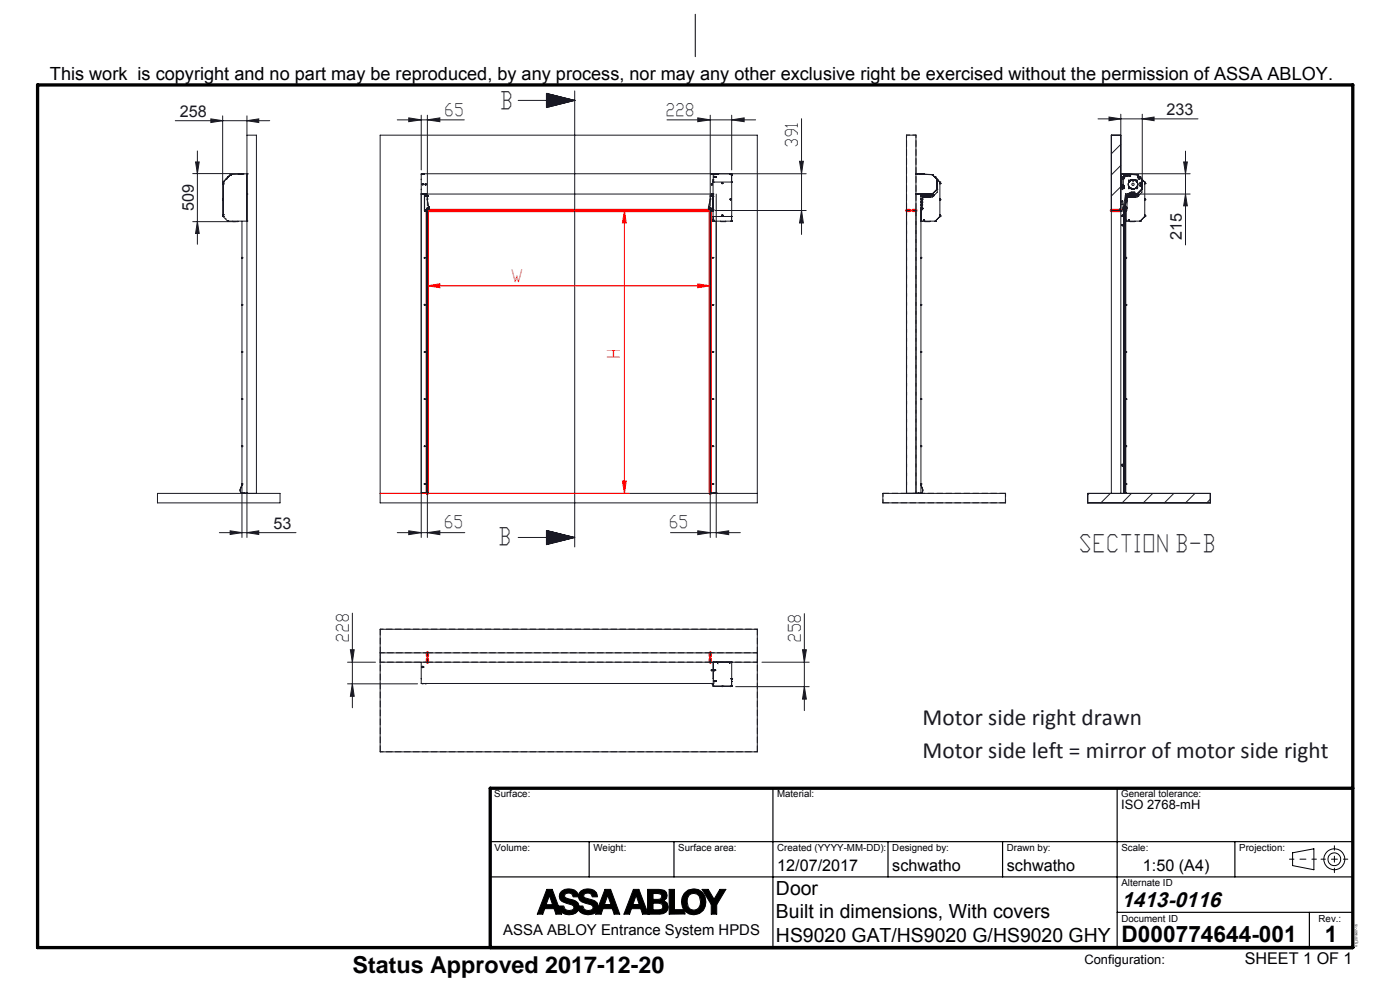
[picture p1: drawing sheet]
<svg xmlns="http://www.w3.org/2000/svg" width="297mm" height="210mm" viewBox="0 0 297 210" stroke-linecap="round" stroke-linejoin="round" font-family="sans-serif">
<g fill="none" stroke="#000" stroke-width=".21">
<path d="M147.5 3v9M116 188.7h1.2l1.3 3.5h1.1a1.22 1.22 0 0 0 2.1 .6l.1-.3-.2-.4-2.4-.9a1.54 1.54 0 0 1-.3-1.9 1.54 1.54 0 0 1 1.7-.7 1.77 1.77 0 0 1 2.1 1.5 1.89 1.89 0 0 1 2.7-1.5l.6 .2 .5 .6 .3 .8h-1.1l-.3-.6a1 1 0 0 0-1.6 .4l.1 .3 .2 .2a4.9 4.9 0 0 1 2.6 1l.2 .9 1.4-3.7h1.2l2 5.2h-1.2l-.4-1.2h-2l-.4 1.2h-1.1l.1-.5a2.68 2.68 0 0 1-3.8-.3 2.58 2.58 0 0 1-3.7 .3l.1 .5h-1.2l-.4-1.2h-1.9l-.5 1.2h-1.1zM116.6 190h.1M116.6 190l.6 1.9h-1.3zM119.8 189.8a1.17 1.17 0 0 1 1.5-.2l.3 .6h1.1l.2 .6 .4 .5 2 .6 .4 .2 .1 .4-.1 .3a1.28 1.28 0 0 1-2.1-.6h-.7a1.79 1.79 0 0 0-1.6-1.4l-1.5-.5zM128.9 190l.7 1.9h-1.4zM128.9 190h.1M134.4 188.7h1.1l1.9 4.8v-4.8h2.4l1.1 .2 .5 .4 .1 .7-.1 .6-.6 .5 .7 .4 .3 .9a1.61 1.61 0 0 1-1.9 1.5h-3.6l-.4-1.2h-2l-.3 1.2h-1.2zM134.9 190l.7 1.9h-1.3zM137.5 193.9h.1M138.5 189.5l1.7 .2 .2 .5-.2 .5-1.7 .1zM138.5 191.6h1.3l.6 .2 .2 .5-.1 .4-.7 .3h-1.3z"/>
<path d="M142 188.7h1.1v4.3h1.9a2.73 2.73 0 0 1 .3-3.6 2.73 2.73 0 0 1 3.6-.2 2.78 2.78 0 0 1 .5 3.4 2.78 2.78 0 0 1-3.2 1.3l-.9-.7v.7h-3.3zM146.2 189.9a1.43 1.43 0 0 1 2.2 .3 2.05 2.05 0 0 1-.6 2.7l-.6 .2-.7-.2a2.33 2.33 0 0 1-.3-3zM148.9 188.7h1.3l1.3 2 1.2-2h1.3l-2 3.2v2h-1.1v-2zM274.2 180.9l4.5-.9v4.5l-4.5-.9z"/>
<circle cx="283.1" cy="182.3" r="2.22"/>
<circle cx="283.1" cy="182.3" r="1.35"/>
</g>
<g fill="none" stroke="#191924" stroke-width=".21">
<path d="M115.9 19.8l6 1.5M115.9 19.8v3M115.9 19.8h.1M116 19.8l-.1 .1M116.1 19.9l-.2 .1M116.1 19.9l-.2 .2M116.2 19.9l-.3 .3M116.3 19.9l-.4 .4M116.4 19.9l-.5 .6M116.5 20l-.6 .5M116.6 20l-.7 .6M116.7 20l-.8 .7"/>
<path d="M116.7 20l-.8 .8M121.9 19.3v96.7M37.2 25.6h20M40.9 36.8h10.6M41.5 34.4h.8l-.4 2.4zM41.9 32v19.8M44.7 25.2l2.5 .4-2.5 .4zM47.2 38.9h.1M47.2 24.6l.1 14.4M47.3 38.7l-.1 .1M47.3 38.6h.1M47.3 38.6v7.3"/>
<path d="M47.3 38.6v7.4l1 .9M47.3 39h.1M47.4 39h.1M47.5 38.9h.1M47.9 38h.1M48.3 38h.1M48.3 37.6h.1M48.5 37.4l-.2 .2M48.5 37.5l-.2 .1M48.9 37.1h.1M48.9 37.1l-1.6 1.5M48.9 37l-.4 .4"/>
<path d="M48.9 37l-1.6 1.6M48.9 37v.1M48.9 37h.1M50.6 36.9h.2M50.8 36.9h.1M50.8 36.9l-.2 .1M51.3 36.9h.2M51.3 36.9h.1M51.5 36.8l-.2 .1M51.5 36.8v.1M51.5 36.9h.1M52.3 36.9h.1"/>
<path d="M52.4 25.6l2.5-.4v.8zM52.4 24.6v89.4M52.4 36.9h.1M52.4 28.7h2v76M52.4 36.9h-.1M52.4 36.9l-3.5 .1M80.6 28.7h80.1v78h-80.1zM89.4 37h.1M89.5 36.9h.1M89.5 36.9h.3M89.6 36.8l-.1 .1M89.6 36.9h.1"/>
<path d="M89.6 36.8h.1M89.6 36.8v.1M89.6 39.1h.1M89.7 36.9h.1M89.7 36.8h.1M89.7 36.8v.1M89.7 39.1h-.1M89.8 36.9h-.2M89.8 36.9h.1M90.2 39.1h.1M90.2 39l.1 .2zM90.3 39.1h-.1"/>
<path d="M90.3 39.1h.1M109.9 21.3h12M116.8 20l-.9 .9M116.9 20l-1 1M116.9 20.1l-1 1M117 20.1l-1.1 1.1M117.1 20.1l-1.2 1.2M117.2 20.1l-1.3 1.2M117.2 20.1l-1.3 1.3M117.3 20.1l-1.4 1.4M117.4 20.2l-1.5 1.4M117.4 20.2l-1.5 1.5"/>
<path d="M117.5 20.2l-1.6 1.6M117.6 20.2l-1.7 1.7M117.7 20.2l-1.8 1.8M117.7 20.2l-1.8 1.9M117.8 20.3l-1.9 1.8M117.9 20.3l-2 2M118 20.3l-2.1 2.1M118.1 20.3l-2.2 2.2M118.1 20.3l-2.2 2.3M118.2 20.4l-2.3 2.3M118.3 20.4l-2.4 2.4M118.4 20.4l-2.4 2.4"/>
<path d="M118.4 20.4l-2.3 2.3M118.5 20.5l-2.3 2.2M118.6 20.5l-2.2 2.2M118.7 20.5l-2.2 2.2M118.7 20.5l-2.1 2.1M118.8 20.5l-2.1 2.1M118.9 20.6l-2.1 2M119 20.6l-2 1.9M119 20.6l-1.9 1.9M119.1 20.6l-1.9 1.9M119.2 20.6l-1.9 1.9M119.2 20.6l-1.8 1.8"/>
<path d="M119.3 20.7l-1.8 1.7M119.4 20.7l-1.7 1.7M119.5 20.7l-1.7 1.6M119.5 20.7l-1.6 1.6M119.6 20.7l-1.6 1.6M119.7 20.7l-1.6 1.6M119.8 20.8l-1.5 1.4M119.9 20.8l-1.4 1.3M119.9 20.8l-1.3 1.3M120 20.8l-1.3 1.3M120.1 20.8l-1.2 1.3M120.2 20.9l-1.2 1.1"/>
<path d="M120.2 20.9l-1.1 1.1M120.3 20.9l-1.1 1.1M120.4 20.9l-1.1 1M120.4 20.9l-.9 1M120.5 20.9l-.9 1M120.6 21l-.9 .9M120.7 21l-.9 .8M120.8 21l-.9 .8M120.8 21l-.7 .8M120.9 21.1l-.7 .6M121 21.1l-.7 .6M121 21.1l-.6 .6"/>
<path d="M121.1 21.1l-.6 .6M121.2 21.1l-.5 .5M121.3 21.2l-.4 .3M121.4 21.2l-.4 .3M121.5 21.2l-.4 .3M121.5 21.2l-.2 .3M121.6 21.2l-.2 .2M121.7 21.2l-.2 .2M121.7 21.3l-.1 .1M121.8 21.3h-.1M121.9 21.3h.1M121.9 21.3l-6 1.5"/>
<path d="M150.9 36.9h.1M150.9 36.9h.3M151 36.9h.1M151 39.1h.1M151.1 36.9h.1M151.1 39.1h.1M151.1 39.1h-.1M151.2 36.9h.1M151.3 38.2h.1M151.3 38.2v8.7M151.3 37h.1M151.3 38.6h.1"/>
<path d="M151.3 36.9v1.7M151.3 38.6h3.9M151.4 36.9h.1M151.4 37.5h.1M151.4 37.6h.3M151.4 36.9h.3M151.4 37.5l.1 .1M151.4 37.5v.1M151.5 36.9h.1M151.4 37.5h.3M151.5 37.5h.1M151.5 36.9h.2"/>
<path d="M151.5 37.6h.1M151.6 36.9h.1M151.6 37.5h.1M151.6 37.6h.1M151.6 37.5h-.1M151.6 37.4l.1 .1M151.6 37.5v.1M151.6 37.4l-.2 .2h.3M151.7 37.5h.1M151.7 37.6h.1M151.7 37.5v.1M151.7 36.9h.1"/>
<path d="M151.7 37.6h-.1M152.2 36.9h.1M152.3 36.9h.1M153.2 38.8v.1M153.2 38.9h.1M153.2 38.8h.1M153.3 38.8v.1M154.8 36.9h.1M155.1 37.1h.1M155.2 37h.1M155.2 37v.1M155.2 38.6v.1"/>
<path d="M155.2 37.1h.1M155.2 38.6h.1M155.2 37v1.7M155.2 36.9h-65.8v67.7M155.2 36.9h.1M155.2 36.9v10h-3.8M194.3 36.9l3.5 .2M194.3 36.9h.1M194.4 36.9h.1M195.2 36.9h.1M195.2 36.9h.2M195.4 36.9h-.2"/>
<path d="M195.4 36.9h.1M195.9 36.9h.1M195.9 36.9h.2M196.1 36.9v.1M197.8 37.1h.1M197.8 37.1l1 1M197.8 37l1.6 1.6M197.8 37h.1M198.2 37.4v.1M198.2 37.4l.2 .2M198.3 37.5h.1M198.4 37.5v.1"/>
<path d="M198.4 37.6h.1M198.4 37.5h.1M198.7 38.1h.1M198.8 38l-.1 .1M198.8 38.1h.1M198.8 38v2.1M198.8 39v.2M198.8 38.5h.1M198.8 38.1l.1 .1M198.8 38v.1M198.9 39.1l-.1 .1M199.4 38.6l-.6-.4v2.6l-1 1h-2"/>
<path d="M199.4 38.6h.1M199.4 38.6v7.4M199.4 38.7h.1M199.4 39h.1M199.4 38.7l.1 .2M199.5 38.9h-.1M199.5 38.9h.1M232.9 25.2h21.2M235.3 24.8l2.5 .4-2.5 .4zM237.8 28.7h-2v76M237.8 37.7h.7M237.8 37h.7"/>
<path d="M237.8 30.6l-2 2M237.8 35.1l-2 2M237.8 39.6l-2 2M237.8 24.2v80.5M237.8 37v.7M238 39.6l.1 .2M238 37.8h.3M238 37.7v1.7M238 37.8h.1M238.1 37.6h.1M238.1 37.6v.1M238.1 37.6h.2"/>
<path d="M238.1 37.9h.2M238.1 37.8h.1M238.1 37.9h.1M238.1 37.8l.1 .1M238.1 39.8h.1M238.1 39.7v.3v-.2M238.1 39.8l.2 .1M238.1 39.4h.1M238.1 39.5h.1M238.2 39.5h.1M238.1 39.4v.1M238.2 39.6h.1"/>
<path d="M238.2 37.6h.1M238.2 37.8v.1M238.2 37.8h.1M238.2 39.1l.2 .2M238.2 39.1h.1M238.2 37.9h.1M238.2 39.4v.1M238.2 39.2l.1 .1M238.3 37.6h.1M238.3 37.6v.1M238.3 39.3v.1M238.3 39.3l-.3 .1 .1 .4"/>
<path d="M238.3 37.8h.1M238.3 37.9h.1M238.3 39.4h.1M238.3 39.5h.1M238.3 37.7v1.8M238.3 39.7h.1M238.3 39.3h.1M238.3 39.5v.2M238.3 39.4v.1M238.3 39.7l-.2 .1M238.3 39.9h.1M238.3 39.8h.1"/>
<path d="M238.3 39.3l.1 .6M238.3 39.8l.1 .1M238.3 39.7v.1M238.4 39.5v.2M238.4 39.5l.1 .2h-.2M238.4 39.9h.1M238.4 39.9l-.1 .1M238.4 37v.6M238.5 37.7h.1M238.5 37h.1M238.5 37v.7M238.5 37.2h.1"/>
<path d="M238.5 37.5h.1M238.6 37.5h.1M238.6 37.4h.2M238.6 37.3h.2M238.6 37.2h.1M238.6 37.3h.1M238.6 37.4h.1M238.7 37.5h.1M238.7 37.2h.1M238.7 37.4h.1M238.7 37.2v.2M238.7 37.4v.1"/>
<path d="M238.8 37.4h.1M238.8 37.3h.1M238.8 37.3v.1M239 37l.1 .4h.7l.1-.4h-.3M239 37h.3M239.1 37.2h.1M239.1 37.2l.2 .1M239.1 37.1v.1M239.3 37h.1M239.3 37h.3M239.3 37.1h-.2M239.3 37.1h.1"/>
<path d="M239.3 36.9h.1M239.3 36.9l.3 .1M239.3 37v.1M239.3 37.1h.3M239.3 37.2v.1M239.3 37.1l.1 .1M239.3 37.1v.1M239.4 37.2h-.1M239.4 37.1h.1M239.5 38.2v.1zM239.5 37.1h.1M239.5 39.9v.1z"/>
<path d="M239.5 38.5h.1M239.5 36.9h-.1M239.5 37.2h.1M239.5 37.2l.1 .1M239.5 38.5v.1M239.5 38.5l.1-.1-.1 .2M239.6 37.1h.1M239.6 38.5h.1M239.6 37v.1M239.6 37.1v.1M239.6 37.3h.1M239.6 36.9h.1"/>
<path d="M239.6 37.2v.1M239.6 37.2h-.1M239.6 38.4l-.1 .1M239.6 37.1l.1 .1M239.6 39.8l.3 .2M239.7 39.9h.1M239.7 38.4l.4-.2a.29 .29 0 0 0 .3 .2 .29 .29 0 0 0 .3-.2 .97 .97 0 0 1 .5 1.4 .97 .97 0 0 1-1.4 .3 .97 .97 0 0 1-.1-1.5zM239.7 37.3h-.1M239.7 37.2v.1M239.7 39.9l.1 .1M239.8 39.9h.1M239.8 40h.1"/>
<path d="M240 37h.1M240.3 38.3l.2 .1zM240.3 38.3h.2M240.7 38.2h.1M240.9 38.2l.2 .2M240.9 38.3h.1M241 38.3h.1M241.1 38.4h.1M241.1 39.7h.1M241.2 39.7h.1M241.2 37.1h.1M241.2 37h.1"/>
<path d="M241.2 39.6l-.1 .2M241.2 37.1l-3.4-.2 .7 .1v.7h-.7M241.3 37h.1M241.3 37.1h.1M241.3 37l1.5 1.6M241.3 37.1l.9 1M241.3 37.1l.9 .9M241.3 37.6l.1 .1M241.4 37.5l-.1 .1M241.4 37.7h.1M241.4 37.5l.1 .1M241.4 37.5h.1"/>
<path d="M241.5 37.6h.1M241.5 37.6v.1M241.6 37.9l.1 .1M241.7 37.5h.2M241.7 37.8l-.1 .1M241.7 38h.1M241.7 37.8h.1M241.7 37.7v.1M241.7 37.7l.1 .1M241.8 37.8v.1M241.8 37.9h.1M241.8 37.9v.1"/>
<path d="M241.9 37.6h.1M241.9 37.5h.1M241.9 37.5v.1M241.9 39.3h.1zM241.9 38.9h.1zM242.1 39h.1M242.1 39.2h.1M242.1 39.1h.1M242.1 39v.2M242.1 39l-.1-.2-.1 .1 .2 .1M242.2 38v.1M242.2 38.7v.8"/>
<path d="M242.2 38.7l-.4 .1v.6l.4 .1M242.2 38.1v2M242.2 39.2h.1M242.2 38.1h.1M242.3 38.5h.1M242.3 38.1v2.7l-1.1 1-2-.1M242.3 39h.1M242.3 39.3h.1M242.3 38.1l.5 .5M242.3 38v.1M242.3 25.2l2.5-.4v.8zM242.3 24.2v15"/>
<path d="M242.4 38.2h-.1M242.8 38.6h.1M242.8 38.6v7.3M242.9 38.7h.1M242.9 39h.1M242.9 38.7v.3M242.9 38.7v.1M242.9 38.9h.1M251.1 34.4h.8l-.4 2.5zM251.5 32.1v19.9M252.5 36.9h-14.7l3.4 .1M41.9 47l.4 2.5h-.8z"/>
<path d="M47.2 45.8h.1M47.2 42.4h.1M47.3 45.6h-.1M47.3 42.2h-.1M47.3 42.1v.3M47.3 42.1h.1M47.3 45.9h.1M47.3 45.5h.1M47.4 45.5h.1M47.4 45.5l-.1 .4M47.5 45.7h.1M47.9 46.3h.1"/>
<path d="M48.3 46.9h4.1M48.3 46.8v.1M48.3 46.9h.1M49.4 46.9v.1M50.5 46.9l-9.6 .1M51.3 54.6v.1M51.3 54.7h.1M51.3 54.6h.1M51.3 46.9v67.1M52.3 46.9h.1M52.4 46.9h.1M52.4 41.2h.1"/>
<path d="M89.4 41.2h.1M89.4 41.2h61.9M89.5 41.2h.1M89.5 41.2h.2M89.8 41.2h.1M89.9 41.2h.1M90 41.2h.1M90 41.2l.1 3.6h.5M90.1 54.7h.1M90 54.6l.1 .1zM90 44.6v.1M90.1 41.7h.1"/>
<path d="M90.1 44.5h.1M90.1 44.7h.1M90.1 54.6h.1M90.1 54.6v.1M90.1 44.6h.1M90.1 44.7h.2M90.1 41.6v.1M90.1 41.5v.1M90.1 41.5h.1M90.1 41.5h.5M90.2 41.2h.2M90.2 41.2h.1"/>
<path d="M90.3 41.6h.2M90.3 41.6h.1M90.3 41.5v.1M90.3 44.7h.1M90.3 41.2h.1M90.3 41.5h.1M90.4 44.7h-.1M90.4 41.5h.1M90.4 41.2h.1M90.4 41.2h-.1M90.5 41.6h.1M90.5 41.5h.1"/>
<path d="M90.6 44.8h.1M90.6 41.6h.1M90.6 44.8v59.8M90.6 41.5v.8M90.6 41.5h.1M90.6 41.5v.1M90.6 44.5v60.1M90.6 42.3l.3 1.6M90.6 42.3h.1M90.6 44.2l.2 .1M90.6 42.2h.1M90.6 44.2h.1"/>
<path d="M90.6 42.2l.3 1.6M90.6 44.2l.1 .1M90.7 44.2h-.1M90.7 44.2h.1M90.7 44.3h.1M90.7 44.1l-.1 .1M90.7 44.2v.1M90.7 44.1h.1M90.7 44.2l.1 .1M90.7 44.1v.1M90.8 44.3h.1M90.8 44.1h.1"/>
<path d="M90.8 44.1h-.1v.2M90.8 44.1v.1M90.8 44.1l.1 .1M90.8 44.2v.1M90.8 44.2h.1M90.9 44.2h.1M90.9 44.3h-.1M90.9 44.2l-.1 .1M90.9 43.8v.5M90.9 44.3l-.1 .2h-.4l-.1 .3M90.9 43.9h.1M90.9 43.8h.1"/>
<path d="M90.9 44l.1 .3M90.9 44.1v.2M90.9 44h.1M150.3 44.2h.1M150.4 44h.1M150.4 43.8v.5M150.4 44h-.1M150.4 43.9h.1M150.4 43.8h.1M150.4 44v.4M150.4 44.1v.2M150.4 44l-.1 .2"/>
<path d="M150.4 44.3l.1 .2h.4M150.4 44.2h.1M150.4 44.3h.1M150.4 44.2l.1 .1M150.4 44.2v.1M150.5 44.3h.1M150.5 44.2h.1M150.5 44.2h-.1M150.5 44.1l-.1 .1M150.5 44.2h.1zM150.5 44.1h.1M150.6 44.2h.1"/>
<path d="M150.6 44.2l-.1 .1M150.6 44.1v.1M150.6 44.1h.1M150.6 44.3h.1M150.6 44.1l.1 .2h-.2M150.6 44.1l-.1 .1M150.6 44.1v.2M150.6 44.2l-.1-.1v.2M150.7 42.2h.1M150.7 41.6h.1M150.7 44.2h.1M150.7 42.2l-.3 1.6"/>
<path d="M150.7 42.3l-.3 1.6M150.7 42.3h.1M150.7 44.2l-.2 .1M150.7 41.5v.1M150.7 41.5h.1M150.7 44.8h.1M150.7 44.5v60.1M150.7 44.8h.6M150.7 41.5v.8M150.8 41.5h.1M150.8 41.6h.1M150.8 41.6h.2"/>
<path d="M150.9 41.2h.3M150.9 44.5h.1M150.9 44.5v.2M150.9 41.2h.1M150.9 44.7h.1M150.9 41.5h.1M151 41.5h.1M151 41.6h.1M151 44.7h.1M151 41.2h.1M151 41.5v.1M151 44.7v.1"/>
<path d="M151.1 41.2h.1M151.1 41.5h.1M151.1 41.5h-.4M151.1 41.6l.1 .1M151.1 41.5l.1 .1M151.2 41.2h.1M151.2 54.7h.1M151.3 54.7h.1M151.2 41.6h.1M151.2 44.5h.1M151.2 54.6h.1M151.2 54.6l.1 .1"/>
<path d="M151.2 54.6v.1M151.2 44.6h.1M151.2 46.8h.1M151.2 44.7h-.2M151.3 46.9h.1M151.3 46.6h.1M151.3 41.2h.1M151.3 46.6l-.1 .1M151.3 54.6v.1M151.3 44.6v.1M151.3 45.9h.1M151.3 45.9v1"/>
<path d="M151.3 46h.1M151.4 46.9h.1M151.9 46.9v57.7M152.9 46.9h1.1M153.2 45.7h.1M154.9 42.3h.1M154.9 42.2l.1 .2zM155 42.3h.1M155 42.3h-.1M155.1 46.9h.1M155.2 45.9h.1M155.2 45.9v.1"/>
<path d="M155.2 45.9l-3.9 .1M155.2 46.9h.1M155.2 46h.1M155.2 45.9v1M155.2 46.8v.1M194.3 41.2h1.1M194.3 41.1h3.5M194.4 41.1v.1M194.6 41.1h.1M195.3 41.1v.1M195.4 54.6h.1M195.4 54.7h.1"/>
<path d="M195.4 46.9h.1M195.4 41.2h.1M195.4 41.7h.1M195.4 44.1h.1M195.4 46.9h3M195.4 41.2v63.4M195.4 41.5h.1M195.4 41.5l.4 .1M195.4 42.2l.3 .1M195.4 43.4l.1 .1M195.4 43.5h.1M195.4 44l.1 .1"/>
<path d="M195.4 42.9h.2M195.4 42.8l.2 .1M195.4 41.6h.1M195.4 46.7h.1M195.4 44.5h.1M195.4 41.6l.2 .1M195.4 41.6v.1M195.4 46.8l.1 .1M195.4 41.5h.2M195.4 44.4v.1M195.5 44.1h.1M195.5 44.1l-.1 .3"/>
<path d="M195.5 44.5h.1M195.5 41.1l-.1 .4M195.5 44.5l-.1 .2M195.5 43.9v.2M195.5 43.9l-.1 .5M195.5 43.5h.1M195.5 43.5v.4M195.6 44.2h.1M195.6 43.9l-.1 .6M195.6 42.9h.1M195.6 44.3h.1M195.6 44.2v.1"/>
<path d="M195.6 44.3h-.1M195.6 43.9h.1M195.6 41.5l.2 .1M195.6 41.1v.4M195.6 42.3l-.1 1.2M195.6 42.3h.1M195.6 42.3h-.2h.3M195.6 41.7h.1M195.6 41.5h.1M195.7 42.3h.1M195.7 41.7h.1M195.7 41.7l-.2 2.2"/>
<path d="M195.7 41.7v.6M195.8 41.6h.1M195.8 41.6l-.2 2.3M195.8 41.8h.1M195.9 41.8h.1M195.9 41.1v.1M195.9 41.7l.4-.1v.2M195.9 41.7v.1M195.9 41.7l-.1 .1M195.9 41.7h.1M195.9 41.1h.1M196 41.4v.2"/>
<path d="M196 41.7v.1M196 41.6h-.2M196 41.4h-.4M196 46.7v.1M196 41.4h.1M196 41.8h.1M196 41.7h.1M196 46.7l.1 .1zM196 46.7h.1M196 46.8h.1M196.1 41.7h.1M196.1 46.7l-.1 .1"/>
<path d="M196.1 41.8h.1M196.1 41.6v.2M196.1 41.7l-.3 .1M196.1 41.4h.1M196.1 41.4h-.1M196.1 41.6l.1 .2M196.2 41.4h.1M196.3 46.9h1M196.3 41.8h.1M196.3 41.6h.1M196.3 41.7h.1M196.3 41.6l.2 .1"/>
<path d="M196.3 41.1h.1M196.3 41.6v.2M196.3 41.7v.1M196.4 41.7h.1M196.4 41.3l-.2 .1M196.4 41.3v.2M196.4 41.5l-.4 .1M196.5 41.6h.1M196.5 41.6v.1M196.5 41.7v.1M196.5 41.6v.2M196.5 41.7h.1"/>
<path d="M196.6 41.2h.1M196.6 41.7h.1M196.6 41.2h.4M196.6 41.6v.1M196.6 41.5v.1M196.6 41.1h.1M196.6 41.5h.1M196.6 41.6l.1 .1M196.7 41.7h.1M196.7 41.7v.1M196.7 41.6v.1M196.7 41.5v.1"/>
<path d="M196.8 41.1h.1M196.8 41.5h.1M196.8 41.6h.1M196.8 41.2h.1M196.8 41.5h.2M196.8 41.5v.2M196.8 41.5l-.1 .1M196.8 41.6v.1M196.8 41.7h.1M196.8 41.7v.1M196.8 41.5l.1 .2M196.9 41.6h.1"/>
<path d="M197 41.6h.1M197 41.2h.1M197 41.5h.1M197 41.5v.3M197 41.5l.1 .2M197 41.7h.1M197 41.5v.1M197.1 41.7v.1M197.1 41.7h.1M197.1 41.6h.1M197.1 41.5h-.1M197.1 41.5v.1"/>
<path d="M197.2 41.6h.1M197.3 41.5v.3M197.3 41.5l-.1 .3-.1-.3M197.3 41.5l-.1 .1M197.3 41.5h.1M197.3 41.4l-.2 .1M197.4 41.5h.1M197.4 41.5h-.1M197.4 41.5l-.1 .1M197.4 41.4h.1M197.4 41.2h.1M197.4 41.4l.1 .4"/>
<path d="M197.4 41.2l.1 .2-1.1 .1M197.4 41.4h.2M197.4 41.2l-1 .1M197.4 41.4l-1.6 .3M197.6 41.2h-.2M197.6 41.2h.1M197.6 41.2l.1 .2M197.7 41.4h.1M197.7 41.4h-.1M197.8 41.1h.1M197.8 41.1l-1.9 .1M197.9 41.6h.1"/>
<path d="M197.9 41.4h.1M197.9 41.5h.1M197.9 41.4l-.5 .1M197.9 41.4v.3M198.3 41.3l-.4 .1M198.4 46.9h.1M198.7 40.1l.1 .1M198.7 40.1h.1M198.8 40.1h.1M198.8 40.1l-1 1M199.4 46h.1M199.4 46l-1 .9"/>
<path d="M199.4 45.6h.1M199.4 42.1h.1M199.4 42.4h.1M199.4 45.9h.1M199.4 45.6l.1 .2M199.4 42.2l.1 .2M199.5 45.8h-.1M199.5 42.4h-.1M199.5 45.8h.1M199.5 42.4h.1M235.8 44.7h2M237.8 44.8h.7"/>
<path d="M237.8 44.1l-.6 .6M238 42.7h.1M238 42.7l.1 .1zM238.1 43.3v.1M238.1 43.4h.1M238.1 43.3h.1M238.1 45.6l.1 .1M238.1 47.7h.1M238.1 47.8h.1M238.1 45.7h.1M238.1 47.7v.1zM238.1 47.7v.1"/>
<path d="M238.1 45.7v.1zM238.1 45.8h.1M238.1 45.7v.1M238.1 47.7l.1 .1M238.2 47.7l-.1 .1M238.2 47.8h-.1M238.2 45.7v.1M238.2 44.4l.2 .3M238.2 44.4h.1M238.2 44.4h.2M238.2 44v.2M238.2 44.2v.2"/>
<path d="M238.3 40h.1M238.4 44.3h.1M238.4 44.4h.1M238.4 44.2h.1M238.4 44.7h.1M238.4 44.2v.2M238.4 44.8v59.8h.4M238.4 44.1v.1M238.4 44v.1M238.4 44.1h.1M238.4 43.9h.1M238.4 44v.4"/>
<path d="M238.4 43.9h.2M238.4 44.4v.3M238.4 43.9v.1M238.5 44.8h.1M238.5 43.9h.1M238.5 44.4h-.1M238.5 44.4l-.1 .4M238.5 44.4h.1M238.5 44.3h.1M238.5 44.8v59.8M238.5 44.3v.1M238.5 45.7h.1"/>
<path d="M238.5 45.8h.1M238.5 44.2h.1M238.5 44.1h.1M238.5 44v.4M238.5 44.2v.2M238.5 44h.1M238.5 44.2v.1M238.5 44.4v.4M238.5 44.1v.1M238.6 44.1h.1M238.6 44.3h.1M238.6 44.2h.1"/>
<path d="M238.6 44h-.1M238.6 44h.1M238.6 44.1l-.1 .2M238.6 44.1h-.1M238.6 43.9h.1M238.6 44.4h.1M238.6 43.9v.5M238.6 44.4h.2M238.6 44.4v60M238.6 44.3v.1M238.7 44l-.1 .4M238.7 44.3h.1"/>
<path d="M238.7 44.1h.1M238.7 44.2h.1M238.7 44.8h.1M238.7 44h.1M238.7 44.4h.1M238.7 44.8v59.8M238.7 44.2l-.2 .1M238.7 44.7h.1M238.7 44.5v.3M238.7 43.9h.1M238.7 44.5h.1M238.7 43.9h.2"/>
<path d="M238.7 43.9v.4M238.7 44l-.1 .1M238.7 44.5v.2M238.7 44.1v.1M238.7 44.5h.3M238.7 42.8l-.1 1.1M238.7 42.8h.1M238.8 44.4h.1M238.8 42.6h.1M238.8 42.6l-.1 .2M238.8 41.5l-.6 2.5M238.8 44.3h.1"/>
<path d="M238.8 44.7h.1M238.8 41.2h.1M238.8 44.7v60M238.8 41.5h.1M238.8 44.7l-.1 59.9M238.8 54.6h.1M238.8 54.7h.1M238.8 46.9h.1M238.8 44h.1M238.8 44.1h.1M238.8 44.2h.1M238.8 46.9h3.1"/>
<path d="M238.8 44v.4M238.8 43.9v.1M238.8 54.6v.1M238.8 44.1v.1M238.8 44.3v.2M238.9 44.6l.1 2.3M238.9 41.5h.1M238.9 41.5h.2M238.9 42.9l-.2 1M238.9 41.5l-.1 1.1M238.9 46.6l-.1 .1M238.9 42.9h.1"/>
<path d="M238.9 42.7v.2M238.9 42.7h.1M238.9 42.6v.1M238.9 42.6h.1M238.9 41.5l-.3 2.4M238.9 44.5l-.2 .2M238.9 44.5h.1M239 44.3v.2M239 44.5h-.1M239 44.5h.1M239 41.5l-.3 2.4M239 44.1v.2"/>
<path d="M239 43.9v.2M239 43.9h.1M239.1 41.5h.1M239.1 41.5l.1 .1M239.1 41.5l-.2 1.1M239.2 41.6l-.2 2.3M239.2 41.7h.1M239.2 41.6h.1M239.3 41.8h.1M239.3 41.1h.5M239.3 41.1h-.5v.4M239.4 41.1v.3"/>
<path d="M239.4 41.7v.1M239.4 41.7h-.2M239.4 41.1h.4h-.3M239.4 41.1h.1M239.4 41.7h.1M239.4 41.1h1.8M239.4 41v.1M239.4 41.4v.2M239.4 41.4h-.3M239.4 41.8h.1M239.4 41.1l13.1 .1M239.4 41.4l-.6 .1"/>
<path d="M239.4 46.7v.1M239.4 41.4h.1M239.4 46.7l.1 .1zM239.4 46.7l.1 .1M239.5 46.7h.1M239.5 41.7h.1M239.5 46.7h-.1M239.5 46.7l-.1 .1M239.5 46.7v.1M239.5 41.6l.1 .1M239.6 41.7v.1M239.6 41.8h.1"/>
<path d="M239.6 41.7h-.1M239.6 41.6v.2M239.6 41.7h.1M239.6 41.6l.1 .2v-.2M239.6 41.6l-.2 .1M239.7 46.9h1.1M239.7 41.1h.1M239.7 41.1v.1M239.7 41.6h.8M239.7 41.8h.1M239.7 41.6h.1M239.7 41.7h.1"/>
<path d="M239.8 41.6v.2M239.8 41.7h.1M239.8 40.8v.1M239.8 41.7v.1M239.8 41.6h.1M239.8 41.3l1.1-.1zM239.9 41.2v.1M239.9 41.7h.1M239.9 41.4v.1M239.9 41.6h.2M239.9 41.6v.1M240 41.1v-.4h.7l.1 .4"/>
<path d="M240 41.7h.1M240 41.6h.1M240.1 41.7h.1M240.1 41.7l.1 .1-.1-.1M240.1 41.6v.1M240.1 40.8l.1 .1zM240.2 41.7h.1M240.2 41.2h.3M240.2 41h.1M240.2 41v.1M240.2 41.6v.1M240.2 41h.3"/>
<path d="M240.2 41.2h.1M240.3 41.5v.2M240.3 41.5l-.2 .1M240.3 41.5h.1M240.3 41.6h.1M240.3 40.9l-.1 .1M240.3 40.9l-.3-.1 .2 .2M240.3 40.1h.1M240.3 41h.1M240.3 41.2h.1M240.3 41.7h.1M240.3 41.7v.1"/>
<path d="M240.3 41.5v.3M240.4 40.1h.1M240.4 41h.1M240.4 41.6h.1M240.4 41.2h.1M240.5 41.5v.2M240.5 41.5h.1M240.5 41.5v.1M240.5 41.2h-.1M240.5 41h.1M240.5 41v.1M240.5 41.2h.1"/>
<path d="M240.5 41.7v.1M240.5 41.7h.1M240.5 41.6h.1M240.5 41.3h.1M240.5 41.3h.2M240.5 40.8l.1 .1zM240.6 41.3h.1M240.6 41.6h-.1M240.6 41.6h.1M240.6 41.5h-.3M240.6 41.5v.1M240.6 41.5v.3"/>
<path d="M240.7 41.3h.1M240.7 41.2h.1M240.7 41.2v.1M240.7 41.6h.1M240.7 40.9l-.2 .1M240.7 40.9l-.2-.1v.2M240.7 41.5h.1M240.7 41.5l.1 .3M240.7 41.5v.3M240.7 41.5v.1M240.8 41.2h.1M240.8 41.6h.1"/>
<path d="M240.8 41.4h.3M240.8 41.4l-1.6 .3M240.8 41.5h.1M240.8 41.4h.1M240.8 41.4l-1.6 .2M240.8 41.5v.1M240.9 41.2h.1M240.9 41.4h.1M240.9 41.4v.4M241.1 41.4h.1M241.2 41.1h.1M241.3 41.1l-.1 .1"/>
<path d="M241.3 41.1h-.1M241.3 41.4h.1M241.3 41.4l-.5 .1M241.4 41.6h.1M241.4 41.5h.1M241.7 41.3l-.4 .1 .1 .3M241.8 46.9h.1M241.9 46.9h.1M242.2 40.1l-.9 1M242.2 40.1h.1M242.2 40.1v.1M242.3 40.2l-1 .9"/>
<path d="M242.3 40.1v.1M242.8 45.9l-1 1M242.8 46h.1M242.8 46l-.9 .9M242.8 45.9v.1M242.9 45.6v.3M242.9 45.9h.1M242.9 42.1h.1M242.9 42.1v.3M242.9 42.2h.1M242.9 42.4h.1M242.9 45.6h.1"/>
<path d="M242.9 45.8h.1M251.5 41.2l.4 2.5h-.8zM51.3 74.6v.1M51.3 64.6v.1M51.3 74.7h.1M51.3 74.6h.1M51.3 64.7h.1M51.3 64.6h.1M90.1 74.7h.1M90 74.6l.1 .1zM90.1 64.7h.1M90.1 74.6h.1"/>
<path d="M90.1 74.6v.1M151.2 74.7h.1M151.2 64.7h.1M151.3 64.7h.1M151.3 74.7h.1M151.2 64.6h.1M151.2 74.6h.1M151.2 64.6l.1 .1M151.2 64.6v.1M151.2 74.6l.1 .1M151.2 74.6v.1M151.3 74.6v.1"/>
<path d="M195.4 64.6h.1M195.4 64.7h.1M195.4 74.6h.1M195.4 74.7h.1M238.8 64.6h.1M238.8 64.7h.1M238.8 74.6h.1M238.8 74.7h.1M238.8 64.6l.1 .1M238.8 74.6v.1M238.9 64.7h.1M238.9 64.7h-.1"/>
<path d="M51.3 84.6v.1M51.3 94.6v.1M51.3 84.7h.1M51.3 84.6h.1M51.3 94.7h.1M51.3 94.6h.1M90 94.6l.1 .1zM90.1 84.7h.1M90.1 94.7h.1M90.1 94.6h.1M90.1 84.6v.1M90.1 94.6v.1"/>
<path d="M151.2 94.7h.1M151.2 84.7h.1M151.3 94.7h.1M151.3 84.7h.1M151.2 94.6h.1M151.2 84.6v.1M151.2 94.6l.1 .1M151.2 94.6v.1M151.3 84.7h-.1M151.3 94.6v.1M195.4 84.6h.1M195.4 84.7h.1"/>
<path d="M195.4 94.6h.1M195.4 94.7h.1M237.9 98.8h.2M237.9 98.6v.2M238.1 98.5l-.2 .1M238.1 98.5l.2 .1M238.3 98.8h-.2M238.3 98.6v.2M238.8 94.6h.1M238.8 94.7h.1M238.8 84.6h.1M238.8 84.7h.1"/>
<path d="M238.8 94.6v.1M238.8 84.6l.1 .1M238.9 84.7h.1M238.9 84.7h-.1M33.4 104.7h26v2h-26zM46.5 113h16.3M48.8 112.6l2.5 .4-2.5 .4zM51 103.7v.6l.4 .3M51.3 102.6v.2M51.3 102.8h.1M51.3 102.6h.1M51.3 104.6h.1"/>
<path d="M51.3 104.6h1.1M51.3 102.9l-.3 .8M51.4 104.6v.1M52.4 104.6v.1M52.4 113l2.5-.4v.8zM80.6 104.7h80.1M89.4 104.6h.1M89.4 104.6h1.2M89.6 104.6v.1M89.9 104.6h.1M90 104.6v.1M90.1 102.6h.1"/>
<path d="M90.1 102.6v.1M90.1 102.7h.1M90.3 104.6v.1M90.6 104.6h.1M90.6 104.4h.1M109.9 114h12M115.9 112.5v3M115.9 112.5l6 1.5M116 112.5l-.1 .1M116 112.6l-.1 .1M116.1 112.6l-.2 .2M116.2 112.6l-.3 .2"/>
<path d="M116.2 112.6l-.3 .4M116.3 112.6l-.4 .4M116.4 112.6l-.5 .5M116.5 112.7l-.6 .5M116.5 112.7l-.6 .6M116.6 112.7l-.7 .7M116.7 112.7l-.8 .8M116.8 112.7l-.9 .9M116.8 112.7l-.9 1M116.9 112.8l-1 1M117 112.8l-1.1 1M117.1 112.8l-1.2 1.1"/>
<path d="M117.1 112.8l-1.2 1.2M117.2 112.8l-1.3 1.3M117.3 112.8l-1.4 1.4M117.3 112.9l-1.4 1.4M117.4 112.9l-1.5 1.5M117.5 112.9l-1.6 1.6M117.5 112.9l-1.6 1.7M117.6 113l-1.7 1.6M117.7 113l-1.8 1.8M117.8 113l-1.9 1.8M117.8 113l-1.9 1.9M117.9 113l-2 2"/>
<path d="M118 113l-2.1 2.1M118 113.1l-2.1 2.1M118.1 113.1l-2.2 2.2M118.2 113.1l-2.3 2.2M118.3 113.1l-2.4 2.4M118.3 113.1l-2.3 2.4M118.4 113.1l-2.3 2.4M118.5 113.2l-2.3 2.3M118.6 113.2l-2.3 2.2M118.6 113.2l-2.2 2.2M118.7 113.2l-2.1 2.1M118.8 113.2l-2.1 2.1"/>
<path d="M118.9 113.3l-2.1 2M118.9 113.3l-2 2M119 113.3l-2 1.9M119.1 113.3l-1.9 1.9M119.1 113.3l-1.8 1.9M119.2 113.3l-1.8 1.8M119.3 113.4l-1.8 1.7M119.3 113.4l-1.7 1.7M119.4 113.4l-1.6 1.7M119.5 113.4l-1.6 1.6M119.6 113.4l-1.6 1.6M119.6 113.4l-1.5 1.6"/>
<path d="M119.7 113.5l-1.5 1.5M119.8 113.5l-1.4 1.4M119.8 113.5l-1.3 1.4M119.9 113.5l-1.3 1.4M120 113.6l-1.3 1.2M120.1 113.6l-1.3 1.2M120.1 113.6l-1.1 1.2M120.2 113.6l-1.1 1.2M120.3 113.6l-1.1 1.1M120.3 113.6l-1 1.1M120.4 113.7l-1 .9M120.5 113.7l-.9 .9"/>
<path d="M120.6 113.7l-.9 .9M120.6 113.7l-.8 .9M120.7 113.7l-.8 .8M120.8 113.7l-.8 .8M120.9 113.8l-.7 .7M120.9 113.8l-.6 .6M121 113.8l-.6 .6M121.1 113.8l-.6 .6M121.1 113.8l-.5 .6M121.2 113.8l-.5 .5M121.3 113.9l-.4 .4M121.4 113.9l-.4 .4"/>
<path d="M121.4 113.9l-.3 .3M121.5 113.9l-.3 .3M121.6 113.9l-.3 .3M121.6 113.9l-.1 .3M121.7 114l-.1 .1M121.8 114l-.1 .1M121.8 114h.1M121.9 114l-6 1.5M150.7 104.6h.1M150.7 104.6h1.2M151 104.6v.1M151.2 102.6h.1"/>
<path d="M151.2 102.6v.1M151.2 102.7h.1M151.3 102.6h.1M151.3 102.6l-.1 .1M151.3 102.6v.1M151.3 104.6v.1M151.8 104.6v.1M151.9 104.6h.1M187.3 104.7h26v2h-26zM192.3 104.7v-76h2v76M194.3 104.6h1.1M194.4 104.6v.1"/>
<path d="M195.3 104.6v.1M195.4 102.6h.1M195.4 102.8h.1M195.4 104.6h.1M195.4 102.9l.3 .8M195.4 102.7v.1M195.7 103.7v.6l-.4 .3M195.7 103.7a.63 .63 0 0 1-.4 .9M230.8 104.7h26v2h-26zM231.1 104.7l-.3 .3M235.5 104.7l-2 2M238.5 104.6h.1"/>
<path d="M238.5 104.4h.2M238.5 104.4h.1M238.7 104.6h.1M238.8 102.6h.1M238.8 102.8h.1M238.8 102.6l.1 .1M238.9 102.7h.1M238.9 102.7l-.1 .1M240 104.7l-1.9 2M244.5 104.7l-2 2M249 104.7l-2 2M253.5 104.7l-2 2"/>
<path d="M256.8 105.9l-.8 .8M80.6 133.5h80.1v26h-80.1zM80.6 138.5h80.1M80.6 140.5h80.1M89.4 140.5v4.5h61.9M89.5 141.5h.1M89.5 145h.1M89.5 145h.2M89.5 141.5l.1-.2 .2 .2M89.6 141.4l.1 .2zM89.6 141.5h.1M89.7 141.5h.1"/>
<path d="M89.7 141.5h-.1M89.8 141.5h.1M89.8 145h.1M90.2 145h.1M90.2 145h.2M90.4 145h.1M150.9 142.2h.1M150.9 145h.1M150.9 145h.2M151 142.2h.1M151 142.1v.1M151 142.1h.1"/>
<path d="M151 142.1l.1 .1M151.1 142.2h.1M151.1 142.2h-.1M151.1 142.1l-.2 .1M151.1 142.1l.1 .1M151.2 142.2h.1M151.2 145h.1M151.3 145h.1M151.3 145v.5M151.3 145.5h3.9M151.3 145.5v.1M151.3 140.5h.1"/>
<path d="M151.3 145.5h.1M151.3 140.5v5M151.4 142.2h.1M151.4 144.5h.1M151.4 144.5h.2M151.4 142.2h.3M151.4 144.4h.1M151.4 144.4h.3M151.4 144.5l.1 .1M151.5 144.5h.1M151.5 144.6h.1M151.5 142.2h.1"/>
<path d="M151.5 144.4l-.1 .1M151.5 144.5l.1 .1M151.6 142.2h.1M151.6 144.6h.1M151.6 144.4h.1M151.6 142.1l-.1 .1M151.6 144.5h-.1M151.6 142.1h.1M151.6 144.5h.1M151.6 144.5v.1M151.6 144.4l.1 .1M151.6 144.4l-.2 .2"/>
<path d="M151.7 144.5h.1M151.7 144.4h.1M151.7 144.5l-.2 .1M151.7 142.2h.1M151.7 144.4l-.3 .2M151.9 140.5h.1M152.3 140.6h.1M152.2 140.6h.1M153.1 145.6h.1M153.1 145.6h.3M153.4 145.6h.1M154.8 140.6h.1"/>
<path d="M154.9 145.6h.1M154.9 145.6h.2M155.1 145.6h.1M155.1 144h.1M155.2 145.5h.1M155.2 144h.1M155.2 143.9v.1M155.2 143.9h.1M155.2 144.6h.1M155.2 144v1.5M155.2 140.5h.1M155.2 140.5v5.1h-3.9"/>
<circle cx="89.6" cy="39.1" r=".11"/>
<circle cx="89.6" cy="39.1" r=".07"/>
<circle cx="89.7" cy="39.1" r=".13"/>
<circle cx="90.3" cy="39.1" r=".13"/>
<circle cx="90.3" cy="39.1" r=".11"/>
<circle cx="151" cy="39.1" r=".08"/>
<circle cx="151" cy="39.1" r=".11"/>
<circle cx="151" cy="39.1" r=".14"/>
<circle cx="153.2" cy="38.8" r=".14"/>
<circle cx="153.2" cy="38.9" r=".11"/>
<circle cx="153.3" cy="38.9" r=".07"/>
<circle cx="239.2" cy="37.2" r=".12"/>
<circle cx="239.7" cy="37.2" r=".12"/>
<circle cx="240.3" cy="39.1" r=".25"/>
<circle cx="240.4" cy="39.1" r="1.02"/>
<circle cx="240.4" cy="39.1" r=".98"/>
<circle cx="241.2" cy="40" r=".09"/>
<circle cx="241.2" cy="38.2" r=".09"/>
<circle cx="241.4" cy="37.6" r=".13"/>
<circle cx="241.7" cy="37.9" r=".13"/>
<circle cx="242" cy="39.3" r=".06"/>
<circle cx="242" cy="39.3" r=".13"/>
<circle cx="242" cy="39.3" r=".12"/>
<circle cx="242" cy="38.9" r=".12"/>
<circle cx="90.7" cy="44.2" r=".06"/>
<circle cx="90.7" cy="44.2" r=".13"/>
<circle cx="150.5" cy="44.2" r=".13"/>
<circle cx="151.2" cy="54.7" r=".07"/>
<circle cx="153.2" cy="45.7" r=".14"/>
<circle cx="153.3" cy="45.7" r=".07"/>
<circle cx="155" cy="42.3" r=".13"/>
<circle cx="155" cy="42.3" r=".12"/>
<circle cx="196" cy="46.7" r=".12"/>
<circle cx="238" cy="42.7" r=".15"/>
<circle cx="238.1" cy="40.1" r=".1"/>
<circle cx="238.1" cy="43.3" r=".12"/>
<circle cx="238.1" cy="45.8" r=".12"/>
<circle cx="238.1" cy="47.8" r=".12"/>
<circle cx="238.1" cy="45.7" r=".12"/>
<circle cx="238.1" cy="47.8" r=".11"/>
<circle cx="238.1" cy="45.8" r=".11"/>
<circle cx="239.5" cy="46.7" r=".11"/>
<circle cx="239.5" cy="46.7" r=".14"/>
<circle cx="239.8" cy="40.9" r=".06"/>
<circle cx="240.1" cy="40.9" r=".06"/>
<circle cx="240.2" cy="40.9" r=".13"/>
<circle cx="240.5" cy="40.9" r=".12"/>
<circle cx="240.6" cy="40.9" r=".07"/>
<circle cx="90.1" cy="64.7" r=".08"/>
<circle cx="151.2" cy="74.7" r=".08"/>
<circle cx="151.2" cy="64.7" r=".08"/>
<circle cx="90.1" cy="84.7" r=".08"/>
<circle cx="151.2" cy="94.7" r=".08"/>
<circle cx="151.2" cy="84.7" r=".08"/>
<circle cx="238.1" cy="98.7" r=".11"/>
<circle cx="238.1" cy="98.7" r=".12"/>
<circle cx="90.1" cy="102.6" r=".08"/>
<circle cx="151.2" cy="102.6" r=".08"/>
<circle cx="89.6" cy="141.5" r=".11"/>
<circle cx="89.7" cy="141.5" r=".13"/>
<circle cx="151" cy="142.2" r=".08"/>
<circle cx="151" cy="142.2" r=".14"/>
<circle cx="151" cy="142.2" r=".11"/>
<circle cx="151.6" cy="142.2" r=".11"/>
<circle cx="151.6" cy="142.2" r=".14"/>
<circle cx="151.6" cy="142.2" r=".07"/>
</g>
<path d="M104 201h183" fill="none" stroke="#000" stroke-width=".21" stroke-dasharray="15.2 1.3 1.3 1.3" stroke-dashoffset="1.8"/>
<path d="M287 167.2v33.8" fill="none" stroke="#000" stroke-width=".21" stroke-dasharray="15.2 1.3 1.3 1.3" stroke-dashoffset=".2"/>
<path d="M283.1 179.4v5.7M273.5 182.2h5.8M280.2 182.2h5.7" fill="none" stroke="#000" stroke-width=".21" stroke-dasharray="15.2 1.3 1.3 1.3" stroke-dashoffset="14.3"/>
<path d="M104 178.5h183M125 178.5v7.5M143 178.5v7.5M164 167.2v33.8M188.4 178.5v7.5M212.7 178.5v7.5M237 167.2v33.8M262 178.5v7.5M104 186h183M237 193.5h50M277.8 193.5v7.5" fill="none" stroke="#000" stroke-width=".25"/>
<path d="M8 18h279v183h-279zM287 167.2h-183v33.8" fill="none" stroke="#000" stroke-width=".7"/>
<path d="M235.8 44.7h2M90.7 104.7v-60h60v60" fill="none" stroke="#f00" stroke-width=".7"/>
<path d="M192.3 44.6h2M90.7 138.5v2M150.7 138.5v2" fill="none" stroke="#f00" stroke-width=".7" stroke-dasharray="1.3 .6" stroke-dashoffset=".6"/>
<path d="M192.3 44.6v60M194.3 44.6v60M150.7 138.5h-60M150.7 140.5h-60" fill="none" stroke="#191924" stroke-width=".21" stroke-dasharray="1.3 .6" stroke-dashoffset=".2"/>
<path d="M192.3 28.6h2M192.3 44.6h2M187.3 104.6v2M192.3 104.6h2M213.3 104.6v2M80.7 138.5v2M90.7 138.5v2M150.7 138.5v2M160.7 138.5v2M160.7 133.5h-80M160.7 159.5h-80" fill="none" stroke="#191924" stroke-width=".21" stroke-dasharray="1.3 .6" stroke-dashoffset=".6"/>
<path d="M192.3 28.6v76M194.3 28.6v76" fill="none" stroke="#191924" stroke-width=".21" stroke-dasharray="1.3 .6" stroke-dashoffset=".7"/>
<path d="M213.3 104.6h-26M213.3 106.6h-26M80.7 159.5v-26M160.7 159.5v-26" fill="none" stroke="#191924" stroke-width=".21" stroke-dasharray="1.3 .6"/>
<path d="M90.7 138.5h-10M160.7 138.5h-10M90.7 140.5h-10M160.7 140.5h-10" fill="none" stroke="#191924" stroke-width=".21" stroke-dasharray="1.3 .6" stroke-dashoffset=".4"/>
<g fill="#191924">
<path d="M52.4 25.6l2.5-.4v.8zM44.7 25.2l2.5 .4-2.5 .4zM52.4 113l2.5-.4v.8zM48.8 112.6l2.5 .4-2.5 .4z"/>
<path d="M235.3 24.8l2.5 .4-2.5 .4zM242.3 25.2l2.5-.4v.8z"/>
<path d="M41.5 34.4h.8l-.4 2.4zM41.9 47l.4 2.5h-.8z"/>
<path d="M251.5 41.2l.4 2.5h-.8zM251.1 34.4h.8l-.4 2.5z"/>
</g>
<path d="M148.9 188.7l2 3.2v2h1.1v-2l2-3.2h-1.3l-1.2 2-1.3-2zM116 188.7l-2 5.2h1.1l.5-1.2h1.9l.4 1.2h1.2l-.1-.5 .2 .2a2.62 2.62 0 0 0 3.5-.5 2.72 2.72 0 0 0 3.8 .3l-.1 .5h1.1l.4-1.2h2l.4 1.2h1.2l-2-5.2h-1.2l-1.4 3.7a1.96 1.96 0 0 0-2.1-1.7l-.4-.1a.59 .59 0 0 1-.6-.8 .59 .59 0 0 1 .9-.4l.6 .2 .4 .6h1.1a2.05 2.05 0 0 0-3.1-1.5 1.49 1.49 0 0 0-1 1.4 2.12 2.12 0 0 0-3.5-1.1 1.44 1.44 0 0 0-.5 1.6 1.44 1.44 0 0 0 1.4 1l.4 .1a1.17 1.17 0 0 1 1.3 .8l-.4 .5-.9 .1-.8-.4-.1-.5h-1.1l-1.3-3.5zM119.8 189.7l.5-.2h.7l.5 .3 .1 .4h1.1a1.9 1.9 0 0 0 2 1.5 .99 .99 0 0 1 1.1 .9l-.4 .4-.8 .1-.8-.4-.2-.5h-.7a2.25 2.25 0 0 0-2.2-1.5l-.3-.1a.55 .55 0 0 1-.6-.3 .55 .55 0 0 1 0-.6zM128.9 190l.7 1.9h-1.4zM116.6 190l.6 1.9h-1.3zM134.4 188.7l-2 5.2h1.2l.3-1.2h2l.4 1.2h3.6a1.5 1.5 0 0 0 1.8-1 1.5 1.5 0 0 0-.9-1.8l.5-.4 .2-.4a1.31 1.31 0 0 0-1.7-1.6h-2.4v4.8l-1.9-4.8zM138.5 191.6l1.8 .1 .3 .4-.1 .6-.4 .3h-1.6zM138.5 189.5l1.6 .1 .3 .4-.1 .5-.4 .3h-1.4zM134.9 190l.7 1.9h-1.3zM142 188.7v5.2h3.3v-.7a2.67 2.67 0 0 0 3.4 .3 2.67 2.67 0 0 0 .8-3.4 2.62 2.62 0 0 0-3.4-1.4 2.62 2.62 0 0 0-1.4 3.4l.3 .9h-1.9v-4.3zM146.2 189.9a1.47 1.47 0 0 1 1.7-.2 1.47 1.47 0 0 1 .7 1.6 1.48 1.48 0 0 1-1.5 1.8 1.48 1.48 0 0 1-1.3-1.9z" fill-rule="evenodd" fill="#000"/>
<path d="M90.7 44.7h42.8M132.5 44.7l.4 2.6h-.9zM132.5 44.7v60M90.7 60.6l2.6-.4v.8zM90.7 60.6h60M148 60.2l2.7 .4-2.7 .4zM80.6 104.7h52.9M132 102h.9l-.4 2.7z" fill="none" stroke="#f00" stroke-width=".21"/>
<g fill="none" stroke="#191924" stroke-width=".21">
<path d="M84.3 25.4h14.2M86.7 25l2.7 .4-2.7 .4zM89.4 24.4v11.6M90.7 25.4l2.6-.4v.8zM90.7 24.4v19.3M141.5 25.4h18.8M148 25l2.7 .4-2.7 .4zM150.7 24.4v19.3M152.3 36.9h18.7M155.2 25.4l2.7-.4v.8zM155.2 24.4v11.6M169.6 34.2h.8l-.4 2.7z"/>
<path d="M170 25.2v24.5M89.4 41.2v72.8M90.7 44.7v69.3M150.7 44.7v69.3M151.7 44.7h19.3M151.9 41.2v72.8M170 44.7l.4 2.6h-.8zM84.3 113h14.3M86.7 112.6l2.7 .4-2.7 .4zM90.7 113l2.6-.4v.8zM142.2 113h14.9M148 112.6l2.7 .4-2.7 .4z"/>
<path d="M151.9 113l2.7-.4v.8zM74.3 137.8h.8l-.3 2.7zM74.8 130.1v20M170.3 137.8h.8l-.5 2.7zM170.6 130.2v20.5M73.7 140.5h6M73.7 145.1h14.9M74.8 145.1l.3 2.6h-.8zM156.1 145.7h15.6M161.6 140.5h10.1M170.6 145.7l.5 2.6h-.8z"/>
</g>
<g fill="#f00">
<path d="M148 60.2v.8l2.7-.4zM90.7 60.6l2.6 .4v-.8z"/>
<path d="M132.5 44.7l.4 2.6h-.9zM132 102h.9l-.4 2.7z"/>
</g>
<g fill="#191924">
<path d="M151.9 113l2.7-.4v.8zM148 112.6l2.7 .4-2.7 .4zM148 25v.8l2.7-.4zM155.2 25.4l2.7 .4v-.8z"/>
<path d="M86.7 112.6l2.7 .4-2.7 .4zM90.7 113l2.6-.4v.8zM90.7 25.4l2.6 .4v-.8zM86.7 25v.8l2.7-.4zM169.6 34.2l.4 2.7 .4-2.7zM170 44.7l-.4 2.6h.8z"/>
<path d="M74.3 137.8l.5 2.7 .3-2.7zM74.8 145.1l-.5 2.6h.8z"/>
<path d="M170.3 137.8l.3 2.7 .5-2.7zM170.6 145.7l-.3 2.6h.8z"/>
</g>
<g font-size="5.1" fill="#191924">
<text x="106.4" y="23.1">B</text>
<text x="106.1" y="115.6">B</text>
<text x="229.3" y="117">SECTION B-B</text>
</g>
<g font-size="4.9" fill="#191924">
<text x="195.7" y="153.8">Motor side right drawn</text>
<text x="195.7" y="160.7">Motor side left = mirror of motor side right</text>
</g>
<text font-size="4.9" fill="#010101" x="74.8" y="206.4">Status Approved 2017-12-20</text>
<g font-size="4.8">
<text x="237.9" y="199.9">D000774644-001</text>
<text x="281.1" y="199.9">1</text>
</g>
<text font-size="4.6" x="237.9" y="192.3">1413-0116</text>
<g font-size="4.1">
<text x="164.6" y="189.8">Door</text>
<text x="164.6" y="194.7">Built in dimensions, With covers</text>
<text x="164.6" y="199.9">HS9020 GAT/HS9020 G/HS9020 GHY</text>
</g>
<text font-size="3.8" x="10.6" y="16.9">This work is copyright and no part may be reproduced, by any process, nor may any other exclusive right be exercised without the permission of ASSA ABLOY.</text>
<g font-size="3.6" fill="#191924">
<text x="94.6" y="24.6">65</text>
<text x="141.5" y="24.6">228</text>
<text x="169.3" y="31" transform="rotate(-90 169.3 31)">391</text>
<text x="94.5" y="112">65</text>
<text x="142.2" y="112">65</text>
<text x="74" y="135.9" transform="rotate(-90 74 135.9)">228</text>
<text x="169.9" y="136" transform="rotate(-90 169.9 136)">258</text>
</g>
<g font-size="3.6" fill="#f00">
<text x="108.7" y="59.8">W</text>
<text x="131.5" y="75.7" transform="rotate(-90 131.5 75.7)">H</text>
</g>
<g font-size="3.4" fill="#191924">
<text x="38.1" y="24.8">258</text>
<text x="247.5" y="24.4">233</text>
<text x="41.1" y="44.8" transform="rotate(-90 41.1 44.8)">509</text>
<text x="250.7" y="51" transform="rotate(-90 250.7 51)">215</text>
<text x="58" y="112.2">53</text>
</g>
<g font-size="3.4">
<text x="164.9" y="184.7">12/07/2017</text>
<text x="189.3" y="184.7">schwatho</text>
<text x="213.6" y="184.7">schwatho</text>
<text x="242.5" y="184.7">1:50 (A4)</text>
<text x="264.1" y="204.5">SHEET 1 OF 1</text>
</g>
<text font-size="3.2" x="106.8" y="198.3">ASSA ABLOY Entrance System HPDS</text>
<g font-size="2.7">
<text x="237.9" y="171.6">ISO 2768-mH</text>
<text x="230" y="204.5">Configuration:</text>
</g>
<g font-size="2.1">
<text x="104.8" y="169.1">Surface:</text>
<text x="164.9" y="169.1">Material:</text>
<text x="237.9" y="169.1">General tolerance:</text>
<text x="104.9" y="180.5">Volume:</text>
<text x="125.9" y="180.5">Weight:</text>
<text x="143.9" y="180.5">Surface area:</text>
<text x="164.9" y="180.5">Created (YYYY-MM-DD):</text>
<text x="189.3" y="180.5">Designed by:</text>
<text x="213.6" y="180.5">Drawn by:</text>
<text x="237.9" y="180.5">Scale:</text>
<text x="262.9" y="180.5">Projection:</text>
<text x="237.9" y="188">Alternate ID</text>
<text x="237.9" y="195.5">Document ID</text>
<text x="279.7" y="195.5">Rev.:</text>
</g>
<text font-size=".7" x="288" y="200.8" transform="rotate(-90 288 200.8)">V5_2016-07-15</text>
</svg>
